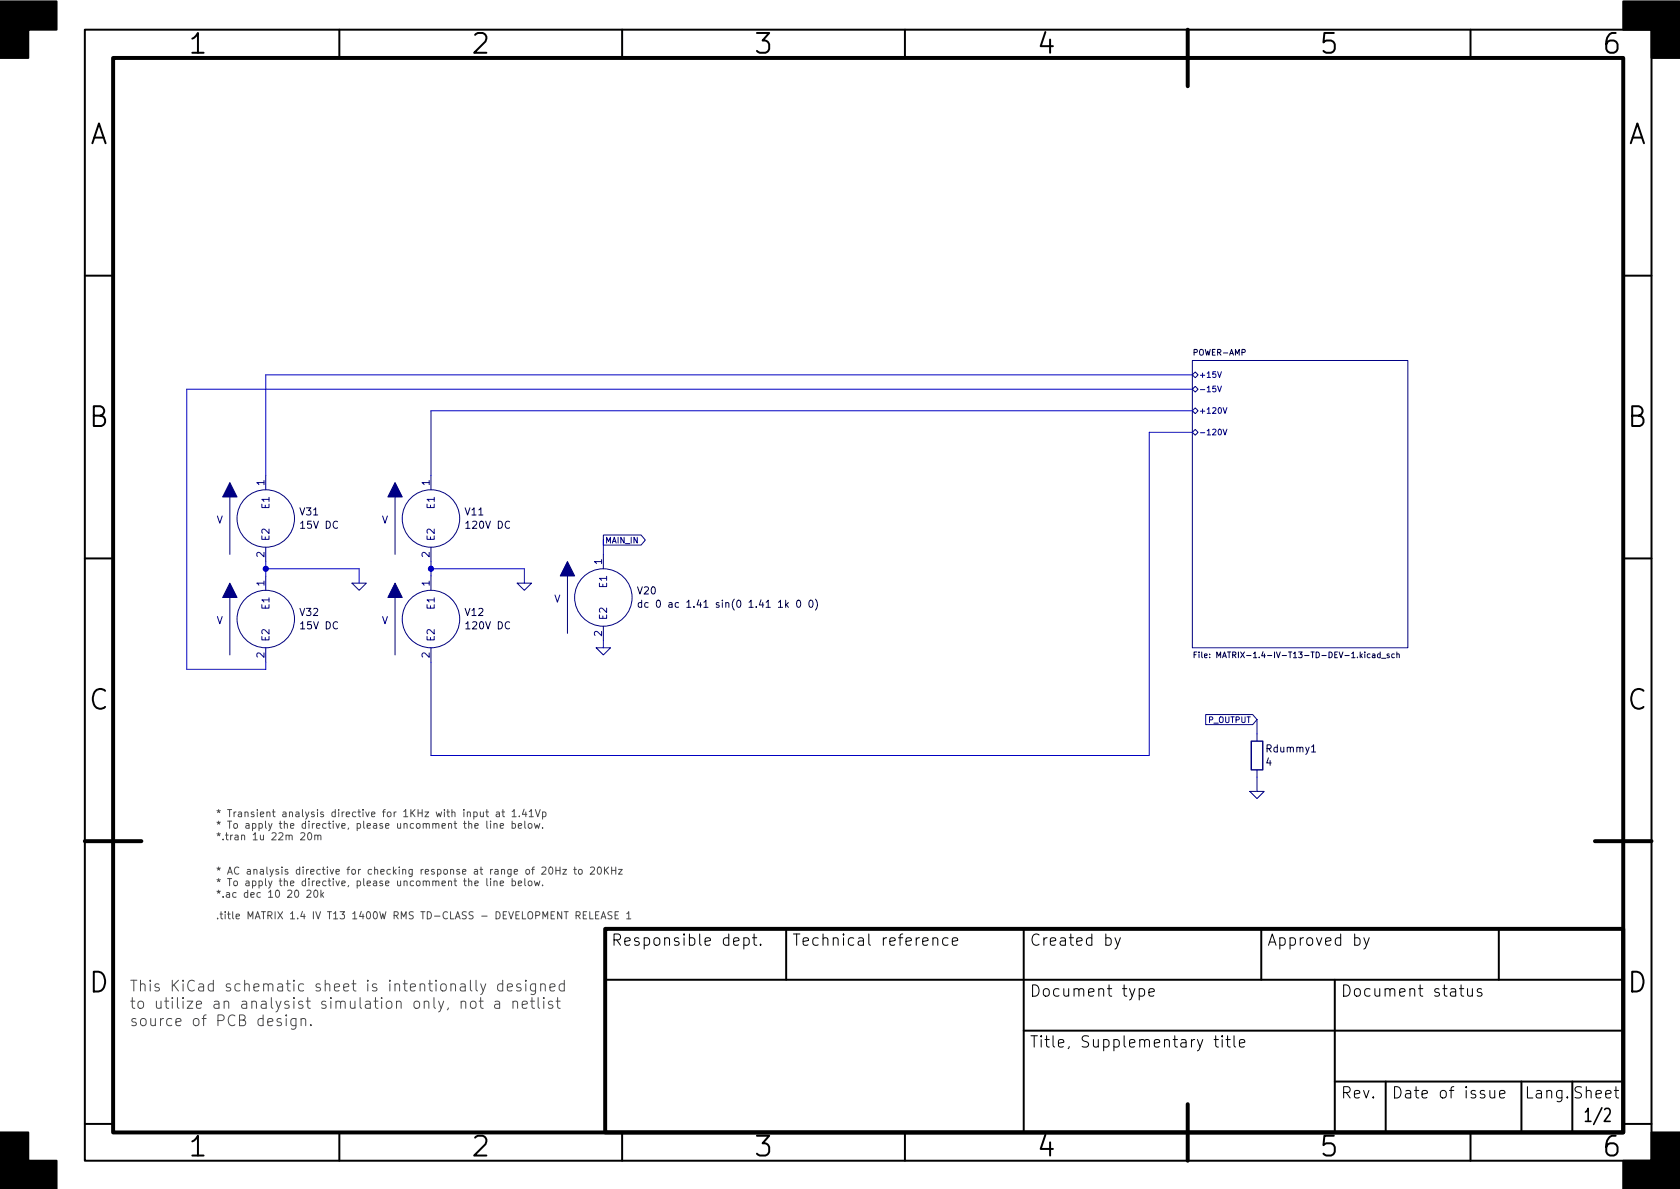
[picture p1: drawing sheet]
<svg xmlns="http://www.w3.org/2000/svg" width="297mm" height="210mm" viewBox="0 0 297 210" stroke-linecap="round" stroke-linejoin="round" font-family="sans-serif">
<g fill="none" stroke="#000" stroke-width=".35">
<path d="M15 5.2h277v200.1h-277zM60 5.2v5M110 5.2v5M160 5.2v5M210 5.2v5M260 5.2v5M15 48.7h5M287 48.7h5M15 98.7h5M287 98.7h5M15 148.7h5M287 148.7h5"/>
<path d="M107 173.3h180M139 164.3v9M181 164.3v36M223 164.3v9M236 173.3v27M265 164.3v9M15 198.7h5M181 182.3h106M236 191.3h51M245 191.3v9M269 191.3v9M278 191.3v9"/>
<path d="M287 198.7h5M60 200.3v5M110 200.3v5M160 200.3v5M210 200.3v5M260 200.3v5"/>
</g>
<path d="M20 10.2h267v190.1h-267zM210 5.2v10M15 148.7h10M282 148.7h10M107 164.3h180v36h-180zM210 195.3v10" fill="none" stroke="#000" stroke-width=".7"/>
<path d="M0 .2h10v5h-5v5h-5zM287 .2h10v10h-5v-5h-5zM0 200.3h5v5h5v5h-10zM292 200.3h5v10h-10v-5h5z" fill="#000" stroke="#000" stroke-width=".35"/>
<g fill="none" stroke="#000" stroke-width=".18">
<path d="M131.5 165.9l.6-.1 .4 .4v.6l-.2 .3-.2 .1-.6-.1M131.5 165.8v2M133 165.8h.8M133.3 165.2v1.7l.1 .2 .4 .1M134.5 167l.1 .1-.1 .1-.1-.1 .1-.1v.2M164.9 166a.5 .5 0 0 1 .9 .1v1.1M167.6 165.9l-.6-.1-.3 .4v.6l.2 .3 .1 .1 .6-.1M168.4 166.5l.9-.2-.1-.4-.5-.1-.3 .3 .1 1 .2 .1 .5-.1M197.1 165.8l.5 1.4M198.1 165.8l-.7 1.8-.3 .2M201.4 174.9l.6-.1 .4 .4v.6l-.2 .3-.2 .1-.6-.1M203.1 175.5l1-.2-.1-.4-.6-.1-.3 .3 .1 1 .2 .1 .6-.1"/>
<path d="M241.1 165.8l.5 1.4M242.1 165.8l-.7 1.8-.3 .2M258 174.8h.8M258.3 174.2v1.7l.1 .2 .4 .1M259.5 174.8l.1 1.3a.54 .54 0 0 0 .7-.1M260.3 174.8v1.4M262 174.9l-.5-.1-.3 .3 .1 .3 .7 .2v.2v.3l-.2 .1-.6-.1M214.7 183.8h.7M214.9 183.2v1.7l.1 .2 .4 .1M216.1 183.2l-.1 .1 .1 .1 .1-.1-.1-.1v.2M216.1 183.8v1.4M216.8 183.8h.7"/>
<path d="M217 183.2v1.7l.1 .2 .4 .1M218.2 183.2v1.7l.3 .3M219.1 184.5l1-.2-.1-.4-.6-.1-.3 .3 .1 1 .2 .1 .6-.1M263.4 192.8l.1 1.3a.54 .54 0 0 0 .8-.1M264.3 192.8v1.4M265.1 193.5l1-.2-.1-.4-.6-.1-.3 .3 .1 1 .2 .1 .6-.1"/>
</g>
<path d="M210.8 63.7h38.1v50.8h-38.1z" fill="#fff" stroke="#fff" stroke-width=".18"/>
<g fill="none" stroke="#000084" stroke-width=".18">
<path d="M210.8 63.7h38.1v50.8h-38.1zM210.8 76.4l.5-.5 .5 .5-.5 .6zM210.8 72.6l.5-.5 .5 .5-.5 .5zM210.8 68.8l.5-.5 .5 .5-.5 .5zM210.8 66.3l.5-.5 .5 .5-.5 .5zM215.3 68.3l.3 1 .4-1M215.3 65.7l.3 1 .4-1M216.3 75.9l.3 1 .3-1M216.3 72.1l.3 1 .3-1M47 84.1v2.5M47 96.8v2.5M76.2 84.1v2.5"/>
<path d="M76.2 96.8v2.5M106.7 94.6h6.6l.8 .9-.8 .9h-6.6zM106.7 98v2.6M47 101.8v2.6M47 114.5v2.6M62.2 103.1h2.6l-1.3 1.3zM76.2 101.8v2.6M76.2 114.5v2.6M91.4 103.1h2.6l-1.3 1.3zM105.4 114.5h2.5l-1.2 1.3zM106.7 110.7v2.6M213.2 126.4h8.3l.7 .8-.7 .9h-8.3z"/>
<path d="M221 139.9h2.5l-1.3 1.3zM222.2 129.8v1.3M222.2 136.1v1.3"/>
<circle cx="47" cy="91.7" r="5.1"/>
<circle cx="76.2" cy="91.7" r="5.1"/>
<circle cx="47" cy="109.5" r="5.1"/>
<circle cx="76.2" cy="109.5" r="5.1"/>
<circle cx="106.7" cy="105.7" r="5.1"/>
</g>
<g fill="none" stroke="#000048" stroke-width=".18">
<path d="M113.4 106.6h-.3l-.3 .2 .2 .5h.4M113.4 106.1v1.3M114.6 106.6h-.4l-.2 .2 .1 .5h.5M141 106.3l.1-.2a.68 .68 0 0 1 .5 .7 .68 .68 0 0 1-.5 .6l-.1-.1-.2-.4zM143.1 106.3l.2-.2a.68 .68 0 0 1 .5 .7 .68 .68 0 0 1-.5 .6l-.2-.1-.1-.4zM144.2 105.9a1.46 1.46 0 0 1 0 2M211.1 115.8h.4M211.6 115.3h-.5v1M212 115.3v.1M212 115.6v.7M212.5 115.3v.9l.1 .1M213 116l.4-.1v-.2l-.3-.1-.1 .2v.5h.4"/>
<path d="M213.9 116.2v.1M213.9 115.7v.1M244 115.7l-.3-.1-.2 .2 .1 .5h.4M244 115.3v1M244.3 116.4h.7M245.6 115.7l-.2-.1-.2 .2 .1 .1 .3 .1v.3h-.4M246.5 115.7l-.3-.1-.1 .2 .1 .5h.3M247 115.7h.4v.6M247 115.3v1M231.9 133h.7"/>
</g>
<g fill="#000084" stroke="#000084" stroke-width=".18">
<path d="M40.6 87.9v10.1z"/>
<path d="M40.6 85.3l1.3 2.6h-2.5z"/>
<path d="M100.3 101.8v10.2z"/>
<path d="M100.3 99.3l1.3 2.5h-2.5z"/>
<path d="M69.8 105.7v10.1z"/>
<path d="M69.8 103.1l1.3 2.6h-2.5z"/>
<path d="M40.6 105.7v10.1z"/>
<path d="M40.6 103.1l1.3 2.6h-2.5z"/>
<path d="M69.8 87.9v10.1z"/>
<path d="M69.8 85.3l1.3 2.6h-2.5z"/>
</g>
<path d="M221.2 131.1h2.1v5h-2.1z" fill="none" stroke="#000084" stroke-width=".25"/>
<g fill="none" stroke="#484848" stroke-width=".18">
<path d="M53.2 147.4l.5-.2 .2 .4-.8 .9h.8M54.3 157.5l.4-.1 .3 .4-.8 .9h.8M54.5 147.4l.2-.2a.68 .68 0 0 1 .4 .7 .68 .68 0 0 1-.4 .6l-.2-.1-.1-.4zM55.7 157.5l.1-.1a.68 .68 0 0 1 .4 .6 .68 .68 0 0 1-.4 .7 .84 .84 0 0 1-.1-1.2zM55.7 147.8l.1-.1h.3l.1 .8M55.7 147.7v.8M56.2 147.9l.2-.2h.3v.8M56.7 157.4v1.3M56.9 158.2l.3 .5M57.2 157.8l-.5 .5M84 156.2l.6-.1-.1-.3h-.4l-.1 .2v.6h.5M84 146l.6-.1-.1-.2-.4-.1-.1 .2v.6h.5"/>
<path d="M84.9 143.6l.1 .8h.3l.2-.1M85.5 143.6v.8M85.9 143.6h.5M86.1 155.4v1.1l.2 .1M86.1 143.2v1l.3 .2M86.1 145.2v1.1l.2 .2M86.7 145.2v.1M86.7 145.6v.9M86.7 155.8v.8M87.3 155.9l.2-.1h.3l.1 .8M87.3 145.7l.2-.1 .3 .1 .1 .8M87.3 145.6v.9"/>
<path d="M87.3 155.8v.8M87.8 143.6h.5v.8M88.3 143.9h-.4l-.2 .2 .2 .3h.4M88.4 156.2l.6-.1v-.3h-.4l-.2 .2 .1 .6h.5M88.4 146l.6-.1v-.2l-.4-.1-.2 .2 .1 .6h.5M88.7 143.6h.5M88.9 143.2v1l.3 .2M90.5 155.8h.4l.3 .2-.2 .6h-.5M90.5 143.5l.4-.3v1.2M90.5 145.7l.4-.1 .3 .3-.2 .5h-.5M90.5 145.2v1.3M90.5 155.4v1.2"/>
<path d="M90.5 144.4h.8M91.6 156.2l.6-.1v-.3h-.4l-.2 .2 .1 .6h.5M91.6 146l.6-.1v-.2l-.4-.1-.2 .2 .1 .6h.5M91.8 144.3v.1M92.7 143.1l-.3 .9h.7M92.8 155.4v1.1l.2 .1M92.8 145.2v1.1l.2 .2M93 143.6v.8M93.5 155.8h.3l.3 .2v.4l-.3 .2h-.3l-.1-.2zM93.5 145.7l.3-.1 .3 .3v.3l-.3 .3-.3-.1-.1-.2zM93.6 143.5l.3-.3v1.2M93.6 144.4h.7"/>
<path d="M94.5 155.8l.2 .8 .3-.6 .2 .6 .2-.8M94.5 145.6l.2 .9 .3-.6 .2 .6 .2-.9M94.7 143.2l.4 1.2 .4-1.2M95.8 153.4l.5-.1 .2 .4-.8 .9h.8M95.9 156.5v.1M95.9 143.6h.4l.2 .2-.1 .6h-.5M95.9 146.4v.1M95.9 143.6v1.3M97.1 153.4l.2-.1a.68 .68 0 0 1 .5 .7 .68 .68 0 0 1-.5 .6l-.2-.1-.1-.4zM98.3 153.3v1.3M98.3 153.9h.7M99 153.3v1.3"/>
<path d="M99.5 153.7h.7l-.7 .9h.7M101.4 153.7h.5M101.6 153.3v1.1l.3 .2M102.4 153.8l.3-.1 .2 .3v.3l-.2 .3-.3-.1-.1-.2zM104.4 153.4l.5-.1 .2 .4-.8 .9h.8M105.8 153.4l.1-.1a.68 .68 0 0 1 .4 .7 .68 .68 0 0 1-.4 .6 .84 .84 0 0 1-.1-1.2zM106.9 153.3v1.3M107.1 153.9l.5 .7M107.6 153.3l-.7 .7M108.1 153.9h.8M108.1 153.3v1.3M108.9 153.3v1.3"/>
<path d="M109.4 153.7h.6l-.6 .9h.6M81.5 177.2a.47 .47 0 0 1 .9 .1v1M83.4 177.1a.52 .52 0 0 1 .8 .3v.5a.52 .52 0 0 1-.5 .4 .52 .52 0 0 1-.5-.4v-.5zM84.7 177h.7M85 176.4v1.6l.1 .2 .3 .1M85 174l.4 1.2M85.9 174l-.6 1.7-.3 .2M87.5 177.1l.2-.1 .6 .1v1.2M88.3 177.5l-.6 .1a.37 .37 0 0 0-.3 .3 .37 .37 0 0 0 .3 .4l.6-.1M88.9 174.1l-.6-.1-.3 .3v.6l.2 .3h.1h.6M88.9 173.3v1.9M89.7 174.6l.9-.2-.1-.3-.5-.1-.3 .2 .1 1h.2h.5"/>
<path d="M90.7 177.2a.47 .47 0 0 1 .8 .1v1M90.7 177v1.3M92.1 174.1l-.5-.1-.3 .2 .1 .3 .7 .2 .1 .2-.1 .3h-.2h-.6M92.3 177.7l.9-.2-.1-.4-.5-.1-.3 .3 .1 .9 .2 .1 .5-.1M93 173.3l-.1 .1 .1 .1 .1-.1-.1-.1v.2M93 174v1.2M93.8 177h.7M94.1 176.4v1.6v.2l.4 .1M94.7 174v1.5a.52 .52 0 0 1-.8 .3M94.7 174.1l-.6-.1-.3 .3v.6l.2 .3h.1h.6M95.1 176.4v1.6l.3 .3M95.6 174.2a.47 .47 0 0 1 .8 0v1"/>
<path d="M95.6 174v1.2M96.1 176.4v.1v.1l.1-.1-.1-.1v.2M96.1 177v1.3M97.2 174.6l.9-.2-.1-.3-.5-.1-.3 .2 .1 1h.2h.5M97.7 177.1l-.5-.1-.2 .3v.3l.7 .2 .1 .1-.1 .3-.2 .1-.5-.1M98.3 177h.7M98.6 176.4v1.6l.1 .2 .3 .1M99.8 174.1l-.6-.1-.3 .3v.6l.1 .3h.2h.6M99.8 173.3v1.9M101.9 161.9l.6-.1 .1-.2-.1-.3-.6-.1v1.3M102.2 161.9l.4 .6M103.1 161.8h.5"/>
<path d="M103.7 161.2h-.6v1.3h.6M104.3 161.2v1.3h.6M105.3 161.8h.4M105.9 161.2h-.6v1.3h.6M106.3 162.5l.4-1.3 .4 1.3M106.4 162.1h.6M108.2 161.3l-.5-.1-.2 .3 .1 .3 .5 .2v.4l-.1 .1-.5-.1M108.8 161.8h.4M109.4 161.2h-.6v1.3h.6M110.8 161.6l.4-.4v1.3M110.8 162.5h.7M50.6 180.1v1.3"/>
<path d="M52.3 180.1v1.5a.52 .52 0 0 1-.8 .3M52.3 180.2l-.5-.1-.4 .4v.5l.2 .3 .2 .1 .5-.1M53.2 180.3a.47 .47 0 0 1 .9 .1v1M53.2 180.1v1.3M55 181.2v.1v.1l-.1-.1 .1-.1v.2"/>
</g>
<path d="M210.8 66.3h-163.8v17.8M210.8 68.8h-177.8v49.6h14v-1.3M210.8 72.6h-134.6v11.5M210.8 76.4h-7.6v57.2h-127v-16.5M47 99.3v2.5M76.2 99.3v2.5M106.7 95.5v2.5M47 100.6h16.5v2.5M76.2 100.6h16.5v2.5M106.7 113.3v1.2M222.2 127.2v2.6M222.2 137.4v2.5" fill="none" stroke="#0000c2" stroke-width=".18"/>
<g fill="#0000c2" stroke="#0000c2" stroke-width=".18">
<circle cx="76.2" cy="100.6" r=".46"/>
<circle cx="47" cy="100.6" r=".46"/>
</g>
<g font-size="4.9">
<text x="33.6" y="9.5">1</text>
<text x="83.6" y="9.5">2</text>
<text x="133.6" y="9.5">3</text>
<text x="183.6" y="9.5">4</text>
<text x="233.6" y="9.5">5</text>
<text x="283.6" y="9.5">6</text>
<text x="15.7" y="25.5">A</text>
<text x="287.7" y="25.5">A</text>
<text x="15.7" y="75.5">B</text>
<text x="287.7" y="75.5">B</text>
<text x="15.7" y="125.5">C</text>
<text x="287.7" y="125.5">C</text>
<text x="15.7" y="175.5">D</text>
<text x="287.7" y="175.5">D</text>
<text x="33.6" y="204.5">1</text>
<text x="83.6" y="204.5">2</text>
<text x="133.6" y="204.5">3</text>
<text x="183.6" y="204.5">4</text>
<text x="233.6" y="204.5">5</text>
<text x="283.6" y="204.5">6</text>
</g>
<text font-size="3.2" x="280.9" y="198.4">1/2</text>
<g font-size="2.8">
<text x="108" y="167.3">Responsible dept.</text>
<text x="140" y="167.3">Technical reference</text>
<text x="182" y="167.3">Created by</text>
<text x="224" y="167.3">Approved by</text>
<text x="182" y="176.3">Document type</text>
<text x="237" y="176.3">Document status</text>
<text x="182" y="185.3">Title, Supplementary title</text>
<text x="237" y="194.3">Rev.</text>
<text x="246" y="194.3">Date of issue</text>
<text x="269.5" y="194.3">Lang. Sheet</text>
</g>
<g font-size="2.7" fill="#484848">
<text x="22.9" y="175.3">This KiCad schematic sheet is intentionally designed</text>
<text x="22.9" y="178.4">to utilize an analysist simulation only, not a netlist</text>
<text x="22.9" y="181.5">source of PCB design.</text>
</g>
<g font-size="1.8" fill="#000084">
<text x="46.7" y="85.8" transform="rotate(-90 46.7 85.8)">1</text>
<text x="47.6" y="89.8" transform="rotate(-90 47.6 89.8)">E1</text>
<text x="75.9" y="85.8" transform="rotate(-90 75.9 85.8)">1</text>
<text x="76.8" y="89.8" transform="rotate(-90 76.8 89.8)">E1</text>
<text x="38.3" y="92.6">V</text>
<text x="47.6" y="95.8" transform="rotate(-90 47.6 95.8)">E2</text>
<text x="67.5" y="92.6">V</text>
<text x="76.8" y="95.8" transform="rotate(-90 76.8 95.8)">E2</text>
<text x="46.7" y="98.5" transform="rotate(-90 46.7 98.5)">2</text>
<text x="75.9" y="98.5" transform="rotate(-90 75.9 98.5)">2</text>
<text x="106.4" y="99.8" transform="rotate(-90 106.4 99.8)">1</text>
<text x="46.7" y="103.6" transform="rotate(-90 46.7 103.6)">1</text>
<text x="47.6" y="107.6" transform="rotate(-90 47.6 107.6)">E1</text>
<text x="75.9" y="103.6" transform="rotate(-90 75.9 103.6)">1</text>
<text x="76.8" y="107.6" transform="rotate(-90 76.8 107.6)">E1</text>
<text x="98" y="106.5">V</text>
<text x="107.3" y="103.8" transform="rotate(-90 107.3 103.8)">E1</text>
<text x="38.3" y="110.4">V</text>
<text x="47.6" y="113.5" transform="rotate(-90 47.6 113.5)">E2</text>
<text x="67.5" y="110.4">V</text>
<text x="76.8" y="113.5" transform="rotate(-90 76.8 113.5)">E2</text>
<text x="106.4" y="112.5" transform="rotate(-90 106.4 112.5)">2</text>
<text x="107.3" y="109.7" transform="rotate(-90 107.3 109.7)">E2</text>
<text x="46.7" y="116.3" transform="rotate(-90 46.7 116.3)">2</text>
<text x="75.9" y="116.3" transform="rotate(-90 75.9 116.3)">2</text>
</g>
<g font-size="1.8" fill="#000048">
<text x="53.1" y="91.1">V31</text>
<text x="53.3" y="93.5">15V DC</text>
<text x="82.3" y="91.1">V11</text>
<text x="82.6" y="93.5">120V DC</text>
<text x="112.8" y="105.1">V20</text>
<text x="116.5" y="107.5">dc 0 ac 1.41 sin(0 1.41 1k 0 0)</text>
<text x="53.1" y="108.9">V32</text>
<text x="53.3" y="111.3">15V DC</text>
<text x="82.3" y="108.9">V12</text>
<text x="82.6" y="111.3">120V DC</text>
<text x="223.8" y="135.4">4</text>
<text x="224" y="133">Rdummy1</text>
</g>
<g font-size="1.8" fill="#484848">
<text x="38.1" y="144.5">* Transient analysis directive for 1KHz with input at 1.41Vp</text>
<text x="38.1" y="146.5">* To apply the directive, please uncomment the line below.</text>
<text x="38.1" y="148.6">*.tran 1u 22m 20m</text>
<text x="38.1" y="154.6">* AC analysis directive for checking response at range of 20Hz to 20KHz</text>
<text x="38.1" y="156.7">* To apply the directive, please uncomment the line below.</text>
<text x="38.1" y="158.7">*.ac dec 10 20 20k</text>
<text x="38.1" y="162.5">.title MATRIX 1.4 IV T13 1400W RMS TD-CLASS - DEVELOPMENT RELEASE 1</text>
</g>
<g font-size="1.4" fill="#000048">
<text x="211.1" y="62.9">POWER-AMP</text>
<text x="214.2" y="116.4">File: MATRIX-1.4-IV-T13-TD-DEV-1.kicad_sch</text>
</g>
<g font-size="1.4" fill="#000084">
<text x="211.9" y="69.3">-15V</text>
<text x="211.9" y="66.8">+15V</text>
<text x="211.9" y="77">-120V</text>
<text x="211.9" y="73.1">+120V</text>
<text x="106.9" y="96.1">MAIN_IN</text>
<text x="213.7" y="127.8">P_OUTPUT</text>
</g>
</svg>
